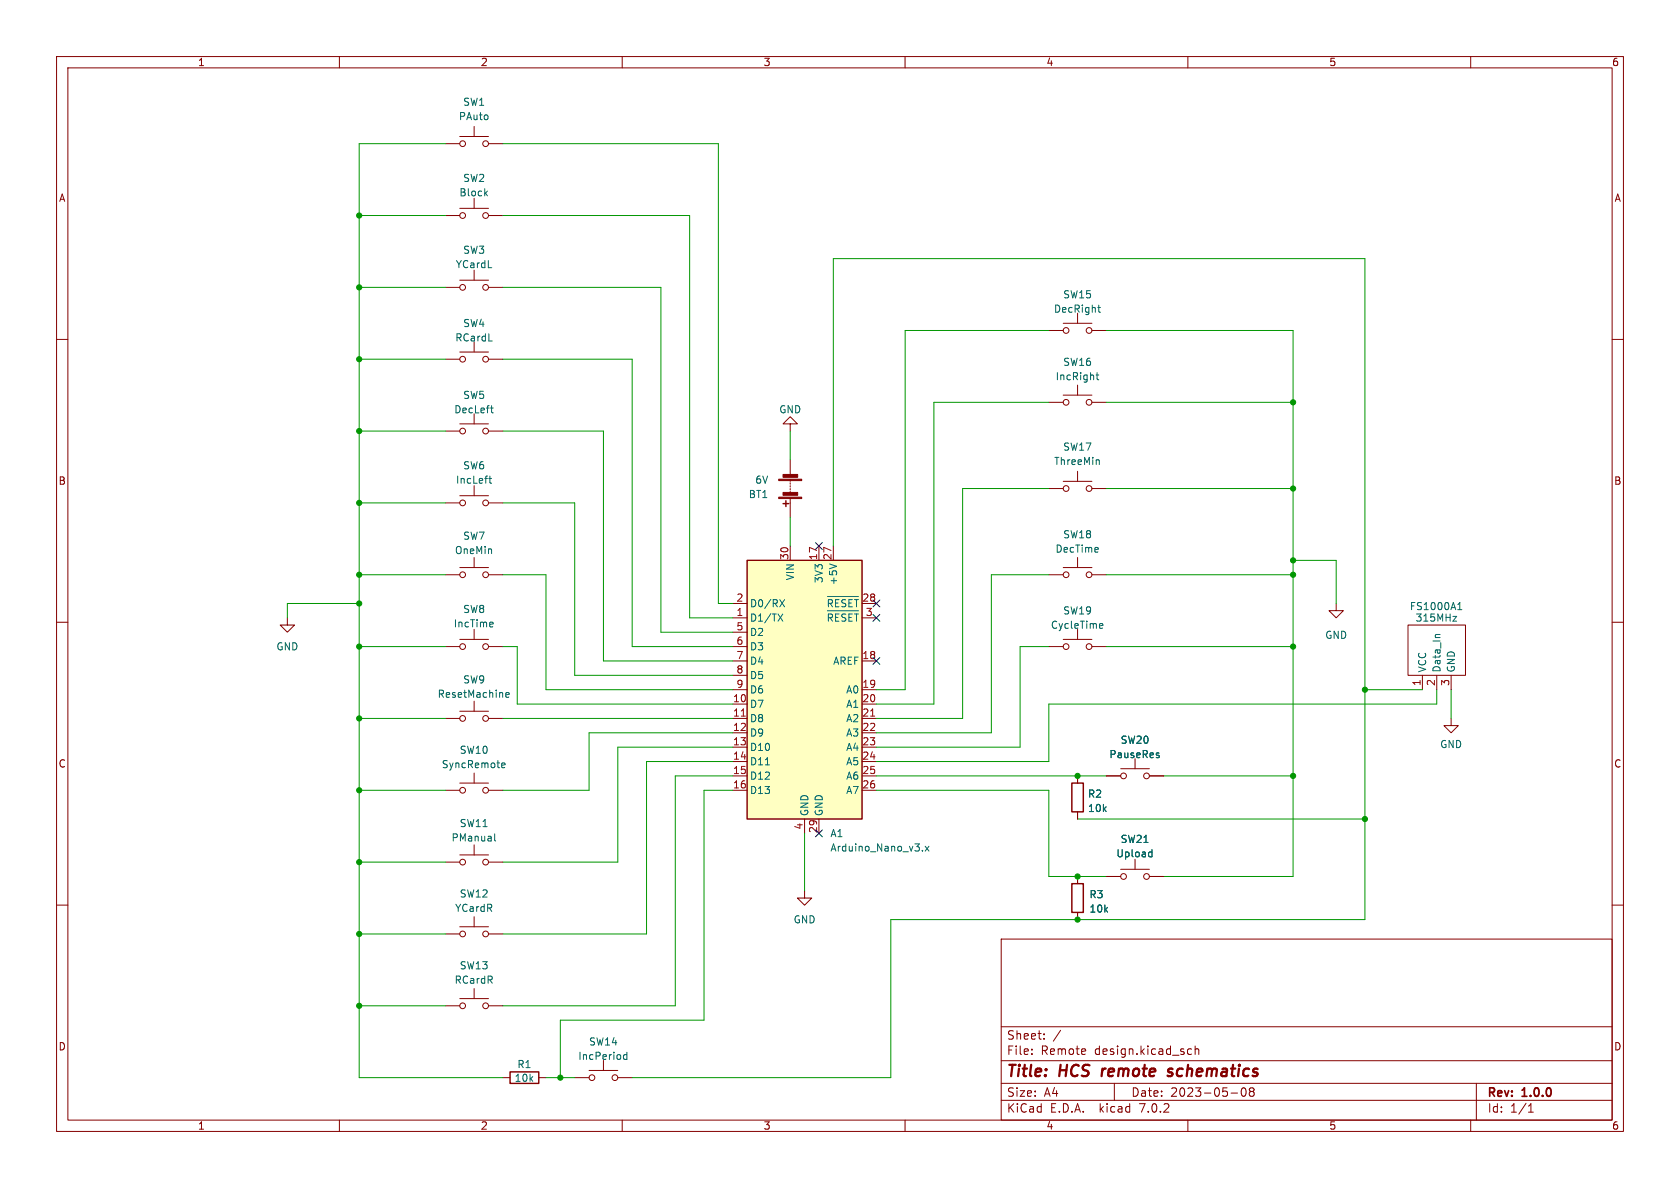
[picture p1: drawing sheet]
<svg xmlns="http://www.w3.org/2000/svg" width="297mm" height="210mm" viewBox="0 0 297 210" stroke-linecap="round" stroke-linejoin="round" font-family="sans-serif">
<g fill="none" stroke="#840000" stroke-width=".18">
<path d="M10 10h277v190h-277zM12 12h273v186h-273zM60 10v2M110 10v2M160 10v2M210 10v2M260 10v2M78.7 25.4h2.6M78.7 38.1h2.6M81.3 24.1h5.1M81.3 36.8h5.1M83.8 22.4v1.7"/>
<path d="M83.8 35.1v1.7M86.4 25.4h2.5M86.4 38.1h2.5M10 60h2M78.7 50.8h2.6M81.3 49.5h5.1M83.8 47.8v1.7M86.4 50.8h2.5M185.4 58.4h2.6M188 57.2h5M190.5 55.4v1.8M193 58.4h2.6"/>
<path d="M285 60h2M78.7 76.2h2.6M78.7 63.5h2.6M81.3 74.9h5.1M81.3 62.2h5.1M83.8 60.5v1.7M83.8 73.2v1.7M86.4 76.2h2.5M86.4 63.5h2.5M139.7 74.9h1.3l-1.3-1.2-1.3 1.2h1.3v1.3M185.4 71.1h2.6M188 69.9h5"/>
<path d="M190.5 68.1v1.8M193 71.1h2.6M78.7 88.9h2.6M81.3 87.6h5.1M83.8 85.9v1.7M83.8 98.6v1.7M86.4 88.9h2.5M139.7 81.3v2.5M139.7 84.8v.3M139.7 85.3v.3M139.7 85.9v.2M139.7 86.4v.2"/>
<path d="M139.7 86.9v.2M139.7 88.1v3.3M139.7 96.5v2.6M144.8 96.5v2.6M147.3 96.5v2.6M185.4 86.4h2.6M188 85.1h5M190.5 83.3v1.8M190.5 98.6v1.7M193 86.4h2.6M10 110h2M50.8 109.2v1.3h1.3l-1.3 1.3-1.3-1.3h1.3"/>
<path d="M78.7 114.3h2.6M78.7 101.6h2.6M81.3 113h5.1M81.3 100.3h5.1M83.8 111.3v1.7M86.4 114.3h2.5M86.4 101.6h2.5M129.5 114.3h2.6M129.5 109.2h2.6M129.5 116.8h2.6M129.5 106.7h2.6M129.5 111.8h2.6"/>
<path d="M129.5 119.4h2.6M152.4 109.2h2.5M152.4 116.8h2.5M152.4 106.7h2.5M185.4 114.3h2.6M185.4 101.6h2.6M188 113h5M188 100.3h5M190.5 111.3v1.7M193 114.3h2.6M193 101.6h2.6M236.2 106.7v1.3h1.3l-1.3 1.2-1.3-1.2h1.3"/>
<path d="M248.9 110.5h10.2v8.9h-10.2zM251.5 119.4v2.5M254 119.4v2.5M256.5 119.4v2.5M285 110h2M78.7 139.7h2.6M78.7 127h2.6M81.3 138.4h5.1M81.3 125.7h5.1M83.8 124v1.7M83.8 136.7v1.7M86.4 139.7h2.5"/>
<path d="M86.4 127h2.5M129.5 137.2h2.6M129.5 139.7h2.6M129.5 124.5h2.6M129.5 127h2.6M129.5 129.5h2.6M129.5 132.1h2.6M129.5 134.6h2.6M129.5 121.9h2.6M152.4 137.2h2.5M152.4 139.7h2.5M152.4 124.5h2.5"/>
<path d="M152.4 127h2.5M152.4 129.5h2.5M152.4 132.1h2.5M152.4 134.6h2.5M152.4 121.9h2.5M190.5 137.2v1.2M195.6 137.2h2.5M198.1 135.9h5.1M200.7 134.1v1.8M203.2 137.2h2.5M256.5 127v1.3h1.3l-1.3 1.2-1.2-1.2h1.2M10 160h2"/>
<path d="M78.7 152.4h2.6M81.3 151.1h5.1M83.8 149.4v1.7M86.4 152.4h2.5M142.2 157.5v1.3h1.3l-1.3 1.2-1.2-1.2h1.2M142.2 144.8v2.5M144.8 144.8v2.5M190.5 143.5v1.3M190.5 154.9v1.3M195.6 154.9h2.5M198.1 153.7h5.1M200.7 151.9v1.8"/>
<path d="M203.2 154.9h2.5M285 160h2M78.7 177.8h2.6M78.7 165.1h2.6M81.3 176.5h5.1M81.3 163.8h5.1M83.8 162.1v1.7M83.8 174.8v1.7M86.4 177.8h2.5M86.4 165.1h2.5M177 166h108v32h-108zM190.5 161.3v1.3"/>
<path d="M60 198v2M88.9 190.5h1.3M95.2 190.5h1.3M101.6 190.5h2.5M104.1 189.2h5.1M106.7 187.5v1.7M109.2 190.5h2.6M110 198v2M160 198v2M177 194.5h108M177 191.5h108M177 187.5h108"/>
<path d="M177 181.5h108M182.4 186.3v.1M182.4 185.5v.1M184.6 183.6v.1M184.6 182.8v.1M197 191.5v3M210 198v2M210.1 186.3h.5M210.1 185.5h.5M211.3 185.5l.2-.1 .4 .1v.9M211.3 184.9v1.5M217.6 193.2h1.2"/>
<path d="M219.6 192.4l.2-.1a.81 .81 0 0 1 .6 .6 .81 .81 0 0 1-.3 .8l-.2 .1a.81 .81 0 0 1-.6-.6 .81 .81 0 0 1 .3-.8zM221.1 192.9l-.2-.2 .2-.4h.3l.3 .3-.3 .3M221.1 192.9l-.2 .3v.5l.2 .1h.3l.3-.3-.1-.4-.2-.2M221.1 192.9h.3M260 198v2M261 191.5v6.5M270.2 196.6h.9M270.2 195.5l.4-.4v1.5"/>
<circle cx="81.8" cy="25.4" r=".51"/>
<circle cx="81.8" cy="38.1" r=".51"/>
<circle cx="85.9" cy="38.1" r=".51"/>
<circle cx="85.9" cy="25.4" r=".51"/>
<circle cx="81.8" cy="50.8" r=".51"/>
<circle cx="85.9" cy="50.8" r=".51"/>
<circle cx="188.5" cy="58.4" r=".51"/>
<circle cx="192.5" cy="58.4" r=".51"/>
<circle cx="81.8" cy="76.2" r=".51"/>
<circle cx="81.8" cy="63.5" r=".51"/>
<circle cx="85.9" cy="63.5" r=".51"/>
<circle cx="85.9" cy="76.2" r=".51"/>
<circle cx="188.5" cy="71.1" r=".51"/>
<circle cx="192.5" cy="71.1" r=".51"/>
<circle cx="81.8" cy="88.9" r=".51"/>
<circle cx="85.9" cy="88.9" r=".51"/>
<circle cx="188.5" cy="86.4" r=".51"/>
<circle cx="192.5" cy="86.4" r=".51"/>
<circle cx="81.8" cy="114.3" r=".51"/>
<circle cx="81.8" cy="101.6" r=".51"/>
<circle cx="85.9" cy="101.6" r=".51"/>
<circle cx="85.9" cy="114.3" r=".51"/>
<circle cx="188.5" cy="101.6" r=".51"/>
<circle cx="188.5" cy="114.3" r=".51"/>
<circle cx="192.5" cy="101.6" r=".51"/>
<circle cx="192.5" cy="114.3" r=".51"/>
<circle cx="81.8" cy="127" r=".51"/>
<circle cx="81.8" cy="139.7" r=".51"/>
<circle cx="85.9" cy="127" r=".51"/>
<circle cx="85.9" cy="139.7" r=".51"/>
<circle cx="198.6" cy="137.2" r=".51"/>
<circle cx="202.7" cy="137.2" r=".51"/>
<circle cx="81.8" cy="152.4" r=".51"/>
<circle cx="85.9" cy="152.4" r=".51"/>
<circle cx="198.6" cy="154.9" r=".51"/>
<circle cx="202.7" cy="154.9" r=".51"/>
<circle cx="81.8" cy="177.8" r=".51"/>
<circle cx="81.8" cy="165.1" r=".51"/>
<circle cx="85.9" cy="165.1" r=".51"/>
<circle cx="85.9" cy="177.8" r=".51"/>
<circle cx="104.6" cy="190.5" r=".51"/>
<circle cx="108.7" cy="190.5" r=".51"/>
</g>
<path d="M206.4 190.1l.2 .1 .6-.1M207.1 188.9l-.5 .1-.1 .3 .3 .3h.2" fill="none" stroke="#840000" stroke-width=".4"/>
<g fill="none" stroke="#006464" stroke-width=".18">
<path d="M85.8 34.1l.4 .5M86.2 33.8l-.5 .5M194.1 54.4h.5M194.2 53.9v1.1l.4 .2M86.7 72.1h.5M86.9 72.8l.3 .2M193.8 66.3h.4M193.9 65.9v1.1l.3 .1M86.4 84.6h.5M86.6 84.2v1l.3 .2M146.6 99.7l1.3 .4M194.2 81.3l.1 .2v.6"/>
<path d="M87 110l.2 .3-.6 .1M87.1 110.8h-.1M137.5 108.5l.9 1.3M137.8 106l.9 1.3M138.4 108.5l-.9 1.3M138.7 106l-.9 1.3M146.3 105.4h5.5M146.3 108h5.5M146.4 108.5v1.3M147.2 106.2l-.3-.2h-.5v1.3M147.7 108.5v1.3M148.3 106h-.6v1.3"/>
<path d="M149.5 106.1l-.5-.1-.2 .2M150.1 108.5v1.3M150.7 106h-.6v1.3M151 106h.8M151.4 106v1.3M151.4 108.5v1.3M194.6 110.2l.3 .1 .1 .2-.6 .2M194.9 111l-.3 .1M254.6 112.2h-.8M256.9 109h.6l-.6 .8h.6M257.7 107.8h.7M257.7 106.9l.4-.4v1.3"/>
<path d="M88.7 135.5l.2 .2h.3M88.7 135.1l.2-.2h.2l.2 .2v.1l-.6 .1M89.4 122.8l.6-.1v-.2l-.4-.1-.2 .2 .1 .6h.5M204.8 133.5l.2 .2-.2 .2M204.8 133.1l.1 .1M87.4 147.4v1.1l.2 .2M163.1 150.3v.1M163.6 149.6l.6 .8M164.2 149.6l-.6 .8M203.3 150.6l.4 .1M203.7 150.2v1.3M203.7 151.4l-.4 .1"/>
<path d="M110.8 186v1.3M110.8 186.5l-.3-.1-.3 .3 .1 .5h.5"/>
</g>
<path d="M132.1 99.1h20.3v45.7h-20.3zM138.4 89h1M138.9 88.5v1M189.5 138.4h2v5.1h-2zM189.5 156.2h2v5.1h-2zM90.2 189.5h5v2h-5z" fill="none" stroke="#840000" stroke-width=".25"/>
<g fill="#840000" stroke="#840000" stroke-width=".18">
<path d="M137.7 84.7h4v.3h-4z"/>
<path d="M137.7 87.9h4v.2h-4z"/>
<path d="M138.4 83.9h2.6v.5h-2.6z"/>
<path d="M138.4 87h2.6v.6h-2.6z"/>
</g>
<path d="M132.1 99.1h20.3v45.7h-20.3z" fill="#ffffc2" stroke="#ffffc2" stroke-width=".18"/>
<path d="M131.1 126.6h.7M153.9 126.6h.7" fill="none" stroke="#a90000" stroke-width=".18"/>
<g fill="none" stroke="#009600" stroke-width=".18">
<path d="M63.5 38.1h15.2M78.7 25.4h-15.2v165.1h25.4M88.9 38.1h33v71.1h7.6M88.9 25.4h38.1v81.3h2.5M63.5 50.8h15.2M88.9 50.8h27.9v61h12.7M185.4 58.4h-25.4v63.5h-5.1M195.6 58.4h33v96.5h-22.9M63.5 63.5h15.2M63.5 76.2h15.2M88.9 63.5h22.9v50.8h17.7M88.9 76.2h17.8v40.6h22.8"/>
<path d="M139.7 76.2v5.1M185.4 71.1h-20.3v53.4h-10.2M195.6 71.1h33M63.5 88.9h15.2M88.9 88.9h12.7v30.5h27.9M139.7 91.4v5.1M147.3 96.5v-50.8h94v116.9h-83.8v27.9h-45.7M185.4 86.4h-15.2v40.6h-15.3M195.6 86.4h33M228.6 99.1h7.6v7.6M63.5 101.6h15.2M63.5 114.3h15.2"/>
<path d="M63.5 106.7h-12.7v2.5M88.9 101.6h7.6v20.3h33M88.9 114.3h2.5v10.2h38.1M185.4 101.6h-10.1v27.9h-20.4M185.4 114.3h-5.1v17.8h-25.4M195.6 101.6h33M195.6 114.3h33M63.5 139.7h15.2M63.5 127h15.2M88.9 127h40.6M129.5 137.2h-10.1v40.6h-30.5M129.5 139.7h-5v40.6h-25.4v10.2"/>
<path d="M129.5 134.6h-15.2v30.5h-25.4M129.5 132.1h-20.3v20.3h-20.3M129.5 129.5h-25.4v10.2h-15.2M154.9 139.7h30.5v15.2h10.2M154.9 137.2h40.7M205.7 137.2h22.9M241.3 121.9h10.2M254 121.9v2.6h-68.6v10.1h-30.5M256.5 121.9v5.1M63.5 152.4h15.2M142.2 147.3v10.2M190.5 144.8h50.8"/>
<path d="M63.5 177.8h15.2M63.5 165.1h15.2M96.5 190.5h5.1"/>
</g>
<path d="M144.2 95.9l1.2 1.2M145.4 95.9l-1.2 1.2M154.3 108.6l1.2 1.2M154.3 106.1l1.2 1.2M154.3 116.2l1.2 1.2M155.5 108.6l-1.2 1.2M155.5 106.1l-1.2 1.2M155.5 116.2l-1.2 1.2M144.2 146.7l1.2 1.2M145.4 146.7l-1.2 1.2" fill="none" stroke="#000084" stroke-width=".18"/>
<g fill="#009600" stroke="#009600" stroke-width=".18">
<circle cx="241.3" cy="144.8" r=".46"/>
<circle cx="190.5" cy="162.6" r=".46"/>
<circle cx="228.6" cy="99.1" r=".46"/>
<circle cx="228.6" cy="86.4" r=".46"/>
<circle cx="228.6" cy="114.3" r=".46"/>
<circle cx="228.6" cy="101.6" r=".46"/>
<circle cx="228.6" cy="137.2" r=".46"/>
<circle cx="241.3" cy="121.9" r=".46"/>
<circle cx="190.5" cy="137.2" r=".46"/>
<circle cx="190.5" cy="154.9" r=".46"/>
<circle cx="63.5" cy="63.5" r=".46"/>
<circle cx="63.5" cy="50.8" r=".46"/>
<circle cx="63.5" cy="76.2" r=".46"/>
<circle cx="63.5" cy="38.1" r=".46"/>
<circle cx="99.1" cy="190.5" r=".46"/>
<circle cx="63.5" cy="177.8" r=".46"/>
<circle cx="63.5" cy="165.1" r=".46"/>
<circle cx="63.5" cy="152.4" r=".46"/>
<circle cx="63.5" cy="139.7" r=".46"/>
<circle cx="228.6" cy="71.1" r=".46"/>
<circle cx="63.5" cy="101.6" r=".46"/>
<circle cx="63.5" cy="88.9" r=".46"/>
<circle cx="63.5" cy="114.3" r=".46"/>
<circle cx="63.5" cy="106.7" r=".46"/>
<circle cx="63.5" cy="127" r=".46"/>
</g>
<g font-size="2.8" fill="#840000">
<text x="178" y="190.8">Title:</text>
<text x="187.4" y="190.8">HCS</text>
<text x="195.5" y="190.8">remote</text>
<text x="207.8" y="190.8">schematics</text>
</g>
<g font-size="2.1" fill="#840000">
<text x="178" y="183.9">Sheet:</text>
<text x="186.2" y="183.9">/</text>
<text x="178" y="186.6">File:</text>
<text x="184" y="186.6">Remote</text>
<text x="193.5" y="186.6">design.kicad_sch</text>
<text x="178" y="196.8">KiCad</text>
<text x="178" y="194">Size:</text>
<text x="184.6" y="194">A4</text>
<text x="185.7" y="196.8">E.D.A.</text>
<text x="194.4" y="196.8">kicad</text>
<text x="200" y="194">Date:</text>
<text x="201.5" y="196.8">7.0.2</text>
<text x="206.9" y="194">2023-05-08</text>
<text x="263" y="194.2">Rev:</text>
<text x="263" y="196.8">Id:</text>
<text x="267" y="196.8">1/1</text>
<text x="269.2" y="194.2">1.0.0</text>
</g>
<g font-size="1.8" fill="#840000">
<text x="35" y="11.8">1</text>
<text x="85" y="11.8">2</text>
<text x="135" y="11.8">3</text>
<text x="185" y="11.8">4</text>
<text x="235" y="11.8">5</text>
<text x="285" y="11.8">6</text>
<text x="10.4" y="35.8">A</text>
<text x="285.4" y="35.8">A</text>
<text x="10.3" y="85.8">B</text>
<text x="285.3" y="85.8">B</text>
<text x="10.3" y="135.8">C</text>
<text x="285.3" y="135.8">C</text>
<text x="10.3" y="185.8">D</text>
<text x="285.3" y="185.8">D</text>
<text x="35" y="199.8">1</text>
<text x="85" y="199.8">2</text>
<text x="135" y="199.8">3</text>
<text x="185" y="199.8">4</text>
<text x="235" y="199.8">5</text>
<text x="285" y="199.8">6</text>
</g>
<g font-size="1.8" fill="#006464">
<text x="81.1" y="21.4">PAuto</text>
<text x="81.8" y="18.9">SW1</text>
<text x="81.2" y="34.9">Block</text>
<text x="81.8" y="32.3">SW2</text>
<text x="80.5" y="47.6">YCardL</text>
<text x="81.8" y="45">SW3</text>
<text x="187.9" y="52.9">SW15</text>
<text x="81.8" y="58">SW4</text>
<text x="186.3" y="55.4">DecRight</text>
<text x="80.4" y="60.5">RCardL</text>
<text x="187.9" y="64.8">SW16</text>
<text x="81.8" y="70.7">SW5</text>
<text x="186.6" y="67.4">IncRight</text>
<text x="80.2" y="73.2">DecLeft</text>
<text x="137.7" y="73.2">GND</text>
<text x="81.8" y="83.1">SW6</text>
<text x="186.3" y="82.4">ThreeMin</text>
<text x="187.9" y="79.8">SW17</text>
<text x="80.6" y="85.7">IncLeft</text>
<text x="132.3" y="88.2">BT1</text>
<text x="133.5" y="85.7">6V</text>
<text x="81.8" y="95.6">SW7</text>
<text x="187.9" y="95.3">SW18</text>
<text x="80.4" y="98.1">OneMin</text>
<text x="186.5" y="97.9">DecTime</text>
<text x="132.6" y="107.5">D0/RX</text>
<text x="140.5" y="102.7" transform="rotate(-90 140.5 102.7)">VIN</text>
<text x="145.6" y="103.2" transform="rotate(-90 145.6 103.2)">3V3</text>
<text x="148.1" y="103.6" transform="rotate(-90 148.1 103.6)">+5V</text>
<text x="80.2" y="111.1">IncTime</text>
<text x="81.8" y="108.5">SW8</text>
<text x="132.6" y="110">D1/TX</text>
<text x="132.6" y="112.6">D2</text>
<text x="146" y="108.1">~{RESET}</text>
<text x="146" y="110.7">~{RESET}</text>
<text x="185.7" y="111.3">CycleTime</text>
<text x="187.9" y="108.8">SW19</text>
<text x="234.2" y="113.1">GND</text>
<text x="249.2" y="108">FS1000A1</text>
<text x="250.2" y="110">315MHz</text>
<text x="48.8" y="115.1">GND</text>
<text x="132.6" y="115.1">D3</text>
<text x="132.6" y="117.7">D4</text>
<text x="147.2" y="117.7">AREF</text>
<text x="252.3" y="118.9" transform="rotate(-90 252.3 118.9)">VCC</text>
<text x="254.8" y="118.9" transform="rotate(-90 254.8 118.9)">Data_In</text>
<text x="257.4" y="118.9" transform="rotate(-90 257.4 118.9)">GND</text>
<text x="77.3" y="123.5">ResetMachine</text>
<text x="81.8" y="121">SW9</text>
<text x="132.6" y="125.3">D7</text>
<text x="132.6" y="120.2">D5</text>
<text x="132.6" y="122.7">D6</text>
<text x="149.5" y="122.7">A0</text>
<text x="149.5" y="125.3">A1</text>
<text x="132.6" y="127.8">D8</text>
<text x="132.6" y="130.4">D9</text>
<text x="149.5" y="127.8">A2</text>
<text x="149.5" y="130.4">A3</text>
<text x="198.1" y="131.6">SW20</text>
<text x="78" y="136">SyncRemote</text>
<text x="81.2" y="133.4">SW10</text>
<text x="132.6" y="132.9">D10</text>
<text x="132.6" y="135.4">D11</text>
<text x="132.6" y="138">D12</text>
<text x="149.5" y="132.9">A4</text>
<text x="149.5" y="135.4">A5</text>
<text x="149.5" y="138">A6</text>
<text x="196.1" y="134.2">PauseRes</text>
<text x="254.5" y="132.4">GND</text>
<text x="132.6" y="140.5">D13</text>
<text x="149.5" y="140.5">A7</text>
<text x="192.3" y="141.2">R2</text>
<text x="192.3" y="143.7">10k</text>
<text x="79.8" y="148.9">PManual</text>
<text x="81.2" y="146.4">SW11</text>
<text x="143.1" y="144.3" transform="rotate(-90 143.1 144.3)">GND</text>
<text x="145.6" y="144.3" transform="rotate(-90 145.6 144.3)">GND</text>
<text x="146.7" y="148.1">A1</text>
<text x="198.1" y="149.2">SW21</text>
<text x="146.7" y="150.7">Arduino_Nano_v3.x</text>
<text x="197.3" y="151.7">Upload</text>
<text x="80.4" y="161.4">YCardR</text>
<text x="81.2" y="158.8">SW12</text>
<text x="192.5" y="158.9">R3</text>
<text x="192.5" y="161.5">10k</text>
<text x="140.2" y="163.4">GND</text>
<text x="81.2" y="171.5">SW13</text>
<text x="80.3" y="174.1">RCardR</text>
<text x="104.1" y="185">SW14</text>
<text x="90.9" y="191.4">10k</text>
<text x="91.4" y="189">R1</text>
<text x="102.2" y="187.5">IncPeriod</text>
</g>
<g font-size="1.8" fill="#a90000">
<text x="139.4" y="99.1" transform="rotate(-90 139.4 99.1)">30</text>
<text x="144.5" y="99.1" transform="rotate(-90 144.5 99.1)">17</text>
<text x="147.1" y="99.1" transform="rotate(-90 147.1 99.1)">27</text>
<text x="130.1" y="106.4">2</text>
<text x="152.4" y="106.4">28</text>
<text x="130.1" y="109">1</text>
<text x="130.1" y="111.5">5</text>
<text x="153" y="109">3</text>
<text x="130.1" y="114">6</text>
<text x="130.1" y="116.6">7</text>
<text x="130.1" y="119.1">8</text>
<text x="152.4" y="116.6">18</text>
<text x="129.5" y="124.2">10</text>
<text x="130.1" y="121.7">9</text>
<text x="152.4" y="121.7">19</text>
<text x="152.4" y="124.2">20</text>
<text x="251.2" y="121.3" transform="rotate(-90 251.2 121.3)">1</text>
<text x="253.7" y="121.3" transform="rotate(-90 253.7 121.3)">2</text>
<text x="256.3" y="121.3" transform="rotate(-90 256.3 121.3)">3</text>
<text x="129.5" y="126.7">11</text>
<text x="129.5" y="129.3">12</text>
<text x="129.5" y="131.8">13</text>
<text x="152.4" y="126.7">21</text>
<text x="152.4" y="129.3">22</text>
<text x="152.4" y="131.8">23</text>
<text x="129.5" y="134.4">14</text>
<text x="129.5" y="136.9">15</text>
<text x="152.4" y="134.4">24</text>
<text x="152.4" y="136.9">25</text>
<text x="129.5" y="139.4">16</text>
<text x="152.4" y="139.4">26</text>
<text x="142" y="146.7" transform="rotate(-90 142 146.7)">4</text>
<text x="144.5" y="147.3" transform="rotate(-90 144.5 147.3)">29</text>
</g>
</svg>
